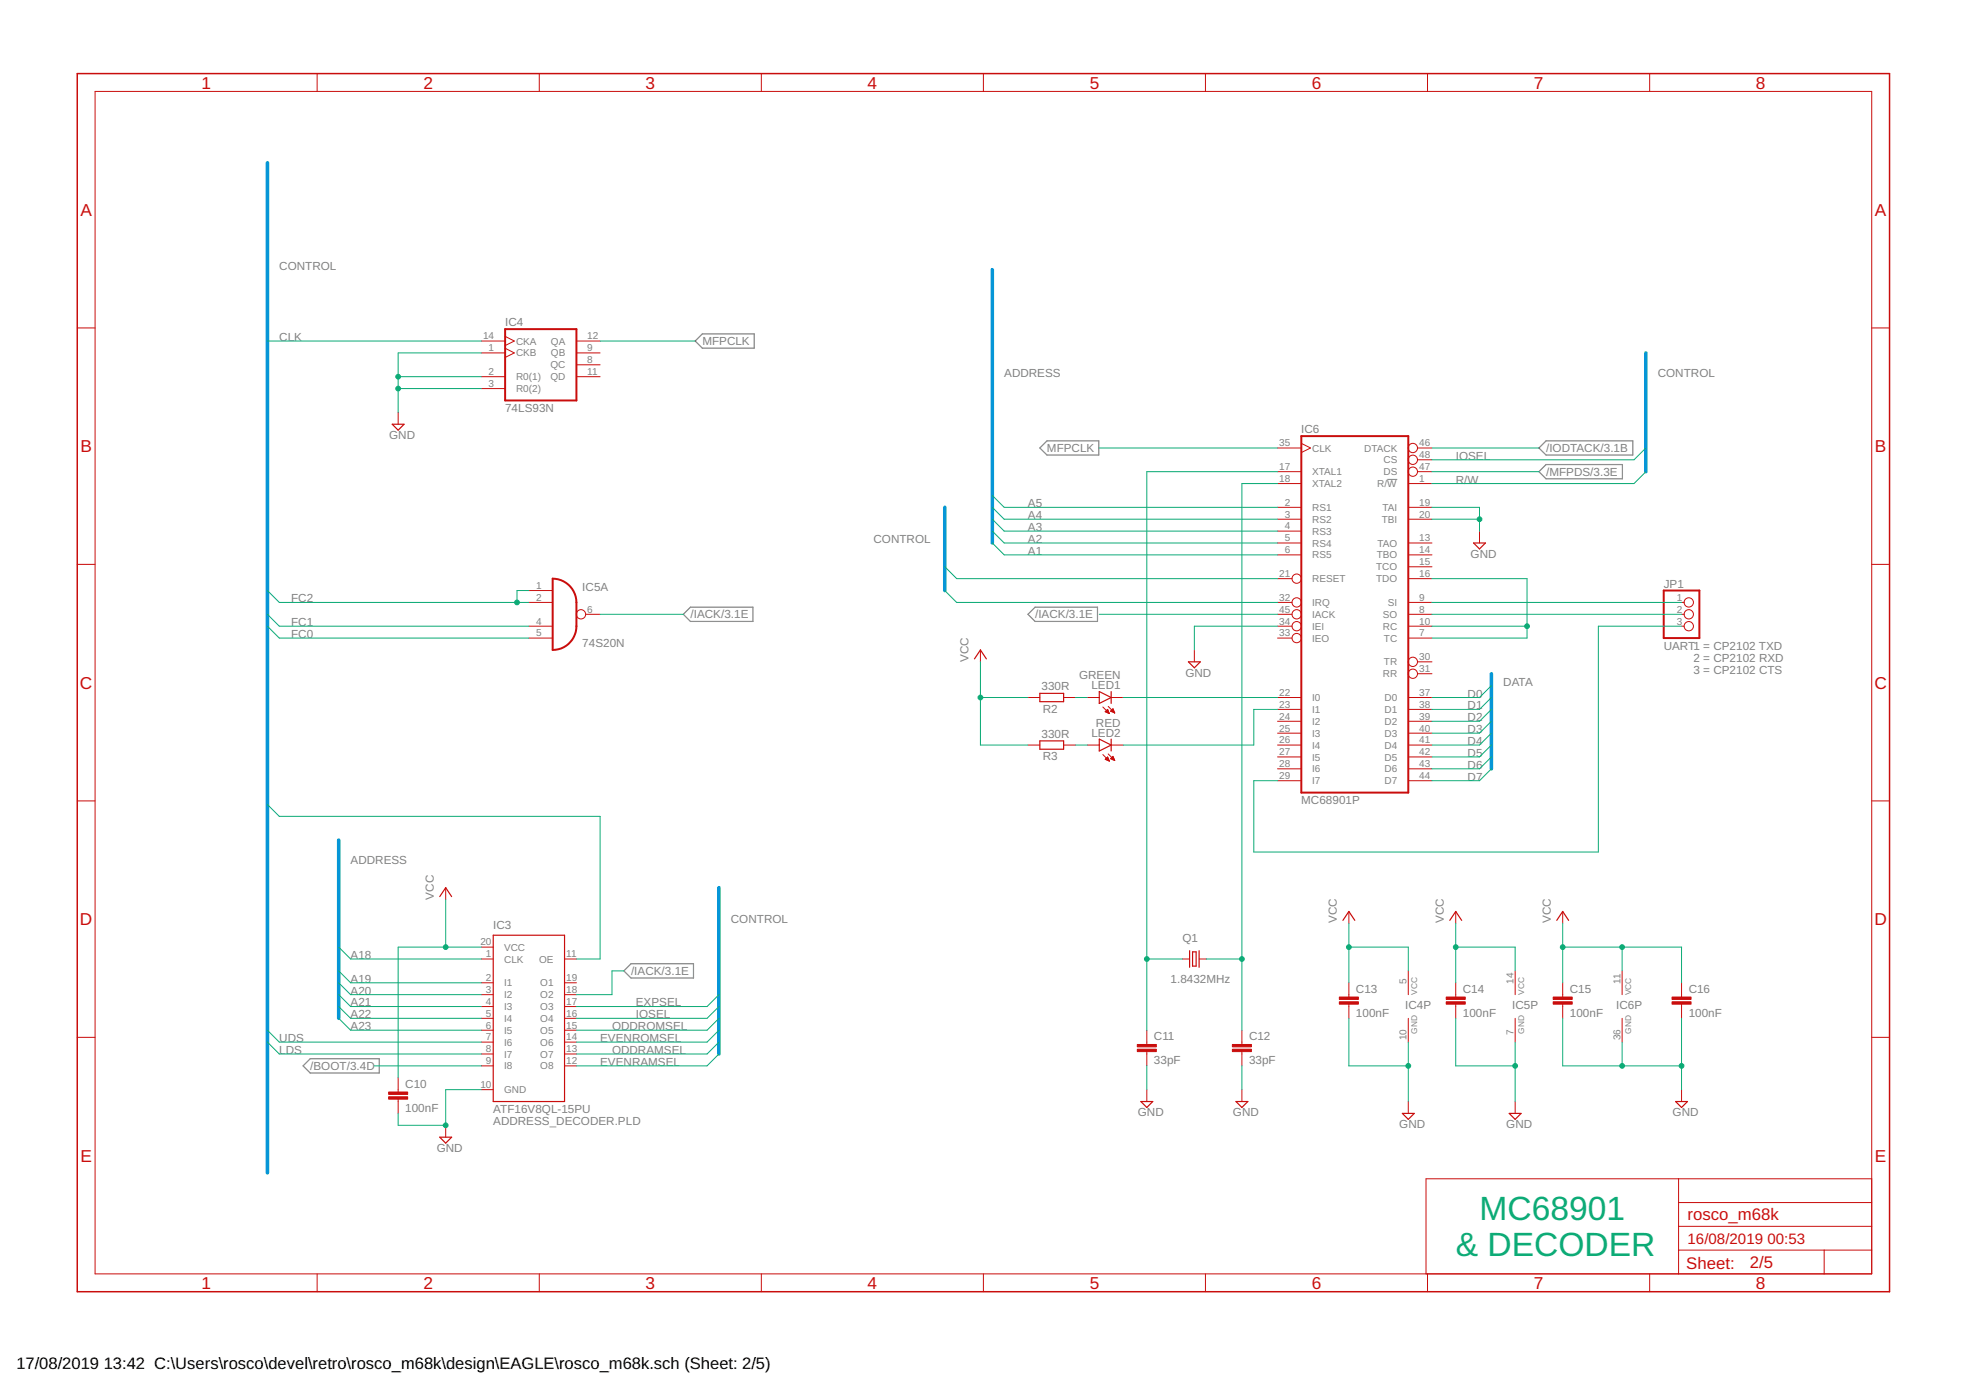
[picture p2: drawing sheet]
<svg xmlns="http://www.w3.org/2000/svg" width="420mm" height="297mm" viewBox="0 0 420 297" stroke-linecap="round" stroke-linejoin="round" font-family="sans-serif">
<path d="M296.5 102.4h2.1" fill="none" stroke="#808080" stroke-width=".21"/>
<path d="M150.1 71.4h11.1v3h-11.1l-1.5-1.5zM223.8 94.2h11v3h-11l-1.6-1.5zM330.4 94.2h18.6v3h-18.6l-1.5-1.5zM330.4 99.3h16.3v3h-16.3l-1.5-1.5zM146 131.3l1.6-1.5h13.3v3h-13.3zM221.2 129.8h13.3v3h-13.3l-1.5-1.5zM133.3 207.5l1.6-1.5h13.3v3h-13.3zM64.8 227.8l1.5-1.5h14.7v3h-14.7z" fill="none" stroke="#808080" stroke-width=".25"/>
<g fill="none" stroke="#c90d0c" stroke-width=".25">
<path d="M83.8 90.7h2.6l-1.3 1.2zM314.9 116h2.6l-1.3 1.3zM208.3 140.8l1.2-1.9 1.3 1.9M222.2 148.2h5.1v1.7h-5.1zM222.2 158.3h5.1v1.8h-5.1zM234.9 147.8l2.6 1.3-2.6 1.2zM234.9 157.9l2.6 1.3-2.6 1.3zM237.5 147.8v2.5M237.5 157.9v2.6M254 141.4h2.5l-1.3 1.3zM94 191.6l1.2-1.9 1.3 1.9M105.4 199.9h15.2v35.5h-15.2z"/>
<path d="M287 196.7l1.3-1.9 1.2 1.9M309.8 196.7l1.3-1.9 1.3 1.9M332.7 196.7l1.3-1.9 1.2 1.9M254.2 203.2v3.5M254.9 203.4h.7v3.1h-.7zM256.3 203.2v3.5M243.8 235.4h2.6l-1.3 1.3zM264.1 235.4h2.6l-1.3 1.3zM299.7 237.9h2.5l-1.2 1.3zM322.5 237.9h2.6l-1.3 1.3zM358.1 235.4h2.5l-1.2 1.3zM94 243h2.5l-1.3 1.3z"/>
</g>
<g fill="none" stroke="#c90d0c" stroke-width=".21">
<path d="M20.3 19.5h379.7v252.7h-379.7zM67.8 15.7v3.8M115.3 15.7v3.8M162.7 15.7v3.8M210.2 15.7v3.8M257.6 15.7v3.8M305.1 15.7v3.8M352.6 15.7v3.8M16.5 70.1h3.8M102.9 75.4h5M102.9 72.9h5M107.9 74.4l2 1-2 1"/>
<path d="M107.9 71.9l2 1-2 1M123.2 75.4h5M123.2 78h5M123.2 72.9h5M400 70.1h3.8M85.1 88.1v2.6M102.9 80.5h5M102.9 83h5M123.2 80.5h5M273 95.7h5.1M278.1 94.7l2 1-2 1M302.9 98.3h3.1"/>
<path d="M302.9 95.7h3.1M273 100.8h5.1M273 103.3h5.1M273 108.4h5.1M273 111h5.1M273 113.5h5.1M273 116h5.1M273 118.6h5.1M301 103.3h5M301 108.4h5M301 111h5M301 116h5"/>
<path d="M301 118.6h5M302.9 100.8h3.1M316.2 113.5v2.5M16.5 120.6h3.8M113 133.8h5.1M113 136.4h5.1M113 128.7h5.1M113 126.2h5.1M125.2 131.3h3M209.5 138.9v2.5M255.2 138.9v2.5M273 133.8h3.1"/>
<path d="M273 136.4h3.1M273 131.3h3.1M273 128.7h3.1M273 123.7h3.1M301 133.8h5M301 136.4h5M301 131.3h5M301 128.7h5M301 123.7h5M301 121.1h5M359.4 133.8h.5M359.4 131.3h.5"/>
<path d="M359.4 128.7h.5M400 120.6h3.8M219.7 149.1h2.5M219.7 159.2h2.5M227.3 149.1h2.5M227.3 159.2h2.5M232.4 149.1h2.5M232.4 159.2h2.5M235.7 151.1l1.4 1.4M236.2 152.1l.5-.5 .4 .9zM236.2 152.1h.7M236.3 152h.6"/>
<path d="M236.5 152.2h.5M236.5 151.8h.3M236.6 151.7h.2M236.7 151.6h.1M236.7 152.3h.3M236.8 151l1.4 1.4M237 152.5h.1M237.3 152h.8M237.3 152l.9 .4M237.5 149.1h2.5M237.5 159.2h2.5M237.5 151.8h.5"/>
<path d="M237.6 152.1h.5M237.6 151.7h.4M237.7 151.6h.2M237.8 151.5h.1M237.8 151.5l-.5 .5M237.8 151.5l.4 .9M237.9 152.2h.3M238.2 152.3h.1M273 149.1h5.1M273 151.6h5.1M273 154.1h5.1M273 156.7h5.1"/>
<path d="M273 159.2h5.1M301 149.1h5M301 151.6h5M301 154.1h5M301 156.7h5M301 159.2h5M302.9 141.4h3.1M302.9 144h3.1M16.5 171.2h3.8M235.7 161.2l1.4 1.4M236.2 162.3l.5-.5 .4 .8zM236.2 162.2h.7"/>
<path d="M236.3 162.1h.6M236.4 162.3h.6M236.5 162h.3M236.6 161.9h.1M236.7 162.5h.3M236.8 161.1l1.4 1.4M237 162.6h.1M237.3 162.1l.5-.5 .4 .9zM237.4 162.1h.7M237.5 162h.5M237.6 162.2h.5M237.6 161.9h.4"/>
<path d="M237.7 161.7h.2M237.8 162.3h.3M238.1 162.5h.1M273 161.8h5.1M273 164.3h5.1M273 166.8h5.1M301 161.8h5M301 164.3h5M301 166.8h5M400 171.2h3.8M95.2 189.7v2.5M288.3 194.8v2.5"/>
<path d="M311.1 194.8v2.5M334 194.8v2.5M102.9 204.9h2.5M102.9 210h2.5M102.9 212.6h2.5M102.9 215.1h2.5M102.9 217.6h2.5M102.9 202.4h2.5M120.6 204.9h2.6M120.6 210h2.6M120.6 212.6h2.6M120.6 215.1h2.6"/>
<path d="M120.6 217.6h2.6M252.7 204.9h1.5M256.3 204.9h1.5M288.3 210v3.1M288.3 214.6v3M301 207.5v5.1M301 217.6v5.1M311.1 210v3.1M311.1 214.6v3M323.8 207.5v5.1M323.8 217.6v5.1M334 210v3.1"/>
<path d="M334 214.6v3M346.7 207.5v5.1M346.7 217.6v5.1M359.4 210v3.1M359.4 214.6v3M16.5 221.7h3.8M85.1 230.3v3.1M85.1 234.9v3M102.9 220.2h2.5M102.9 222.7h2.5M102.9 225.2h2.5M102.9 227.8h2.5"/>
<path d="M102.9 232.9h2.5M120.6 220.2h2.6M120.6 222.7h2.6M120.6 225.2h2.6M120.6 227.8h2.6M245.1 220.2v3M245.1 224.7v3.1M245.1 232.9v2.5M265.4 220.2v3M265.4 224.7v3.1M265.4 232.9v2.5M301 235.4v2.5"/>
<path d="M323.8 235.4v2.5M359.4 232.9v2.5M400 221.7h3.8M95.2 240.5v2.5M358.7 251.9v20.3M358.7 257h41.3M400 251.9h-95.2v20.3M67.8 272.2v3.8M115.3 272.2v3.8M162.7 272.2v3.8M210.2 272.2v3.8M257.6 272.2v3.8"/>
<path d="M305.1 272.2v3.8M352.6 272.2v3.8M358.7 267.1h41.3M358.7 262.1h41.3M389.8 267.1v5.1"/>
<circle cx="301.9" cy="98.3" r=".99"/>
<circle cx="301.9" cy="95.7" r=".99"/>
<circle cx="301.9" cy="100.8" r=".99"/>
<circle cx="124.2" cy="131.3" r=".99"/>
<circle cx="277.1" cy="128.7" r=".99"/>
<circle cx="277.1" cy="123.7" r=".99"/>
<circle cx="277.1" cy="133.8" r=".99"/>
<circle cx="277.1" cy="131.3" r=".99"/>
<circle cx="277.1" cy="136.4" r=".99"/>
<circle cx="360.9" cy="128.7" r=".99"/>
<circle cx="360.9" cy="131.3" r=".99"/>
<circle cx="360.9" cy="133.8" r=".99"/>
<circle cx="301.9" cy="141.4" r=".99"/>
<circle cx="301.9" cy="144" r=".99"/>
</g>
<path d="M107.9 70.3h15.3v15.3h-15.3zM278.1 93.2h22.9v76.2h-22.9zM118.1 123.7a5.1 5.1 0 0 1 5.1 5v5.1a5.1 5.1 0 0 1-5.1 5.1zM355.6 126.2h7.6v10.2h-7.6z" fill="none" stroke="#c90d0c" stroke-width=".42"/>
<path d="M16.5 15.7h387.3v260.3h-387.3z" fill="none" stroke="#c90d0c" stroke-width=".32"/>
<g fill="#c90d0c" stroke="#c90d0c" stroke-width=".21">
<path d="M243.1 223.2h4v.5h-4z"/>
<path d="M243.1 224.2h4v.5h-4z"/>
<path d="M263.4 223.2h4v.5h-4z"/>
<path d="M263.4 224.2h4v.5h-4z"/>
<path d="M331.9 213.1h4.1v.5h-4.1z"/>
<path d="M331.9 214.1h4.1v.5h-4.1z"/>
<path d="M357.3 213.1h4.1v.5h-4.1z"/>
<path d="M357.3 214.1h4.1v.5h-4.1z"/>
<path d="M83.1 233.4h4v.5h-4z"/>
<path d="M83.1 234.4h4v.5h-4z"/>
<path d="M286.2 213.1h4.1v.5h-4.1z"/>
<path d="M286.2 214.1h4.1v.5h-4.1z"/>
<path d="M309.1 213.1h4v.5h-4z"/>
<path d="M309.1 214.1h4v.5h-4z"/>
</g>
<path d="M57.1 34.8v215.8M212.1 57.6v58.4M351.7 75.4v25.4M201.9 108.4v17.8M318.7 144v20.3M72.4 179.5v38.1M153.6 189.7v35.5" fill="none" stroke="#0696d7" stroke-width=".76"/>
<g fill="none" stroke="#0dab76" stroke-width=".21">
<path d="M57.1 72.9h45.8M102.9 75.4h-17.8v12.7M128.2 72.9h20.4M85.1 80.5h17.8M85.1 83h17.8M234.9 95.7h38.1M306 95.7h22.9M351.7 95.7l-2.5 2.6h-43.2M212.1 105.9l2.5 2.5h58.4M212.1 108.4l2.5 2.6h58.4M212.1 116l2.5 2.6h58.4M212.1 113.5l2.5 2.5h58.4"/>
<path d="M212.1 111l2.5 2.5h58.4M273 100.8h-27.9v119.4M273 103.3h-7.6v116.9M306 100.8h22.9M306 108.4h10.2v5.1M306 111h10.2M351.7 100.8l-2.5 2.5h-43.2M57.1 131.3l2.6 2.5h53.3M57.1 133.8l2.6 2.6h53.3M57.1 126.2l2.6 2.5h53.3M113 126.2h-2.5v2.5M128.2 131.3h17.8"/>
<path d="M201.9 126.2l2.5 2.5h68.6M201.9 121.1l2.5 2.6h68.6M234.9 131.3h38.1M273 133.8h-17.8v5.1M306 133.8h20.3M306 123.7h20.3v12.7h-20.3M306 128.7h53.4M306 131.3h53.4M359.4 133.8h-17.8v48.3h-73.7v-15.3h5.1M209.5 141.4v17.8h10.2M209.5 149.1h10.2M229.8 149.1h2.6"/>
<path d="M229.8 159.2h2.6M240 149.1h33M273 151.6h-5.1v7.6h-27.9M318.7 146.5l-2.5 2.6h-10.2M318.7 156.7l-2.5 2.5h-10.2M318.7 159.2l-2.5 2.6h-10.2M318.7 154.1l-2.5 2.6h-10.2M318.7 151.6l-2.5 2.5h-10.2M318.7 149.1l-2.5 2.5h-10.2M57.1 171.9l2.6 2.6h68.5v30.4h-5M318.7 164.3l-2.5 2.5h-10.2M318.7 161.8l-2.5 2.5h-10.2"/>
<path d="M95.2 192.2v10.2M288.3 197.3v12.7M311.1 197.3v12.7M334 197.3v12.7M72.4 202.4l2.5 2.5h28M72.4 210l2.5 2.6h28M72.4 215.1l2.5 2.5h28M72.4 207.5l2.5 2.5h28M72.4 212.6l2.5 2.5h28M72.4 217.6l2.5 2.6h28M102.9 202.4h-17.8v27.9M133.3 207.5h-2.5v5.1h-7.6"/>
<path d="M153.6 215.1l-2.5 2.5h-27.9M153.6 212.6l-2.5 2.5h-27.9M153.6 217.6l-2.5 2.6h-27.9M245.1 204.9h7.6M257.8 204.9h7.6M288.3 217.6v10.2h12.7M288.3 202.4h12.7v5.1M311.1 217.6v10.2h12.7M311.1 202.4h12.7v5.1M334 202.4h25.4v7.6M334 217.6v10.2h25.4M346.7 202.4v5.1"/>
<path d="M359.4 217.6v15.3M57.1 220.2l2.6 2.5h43.2M57.1 222.7l2.6 2.5h43.2M80 227.8h22.9M102.9 232.9h-7.7v7.6h-10.1v-2.6M153.6 225.2l-2.5 2.6h-27.9M153.6 220.2l-2.5 2.5h-27.9M153.6 222.7l-2.5 2.5h-27.9M245.1 227.8v5.1M265.4 227.8v5.1M301 222.7v12.7M323.8 222.7v12.7"/>
<path d="M346.7 222.7v5.1"/>
</g>
<g fill="#0dab76" stroke="#0dab76" stroke-width=".21">
<circle cx="245.1" cy="204.9" r=".51"/>
<circle cx="265.4" cy="204.9" r=".51"/>
<circle cx="85.1" cy="80.5" r=".51"/>
<circle cx="85.1" cy="83" r=".51"/>
<circle cx="95.2" cy="240.5" r=".51"/>
<circle cx="316.2" cy="111" r=".51"/>
<circle cx="346.7" cy="227.8" r=".51"/>
<circle cx="359.4" cy="227.8" r=".51"/>
<circle cx="301" cy="227.8" r=".51"/>
<circle cx="323.8" cy="227.8" r=".51"/>
<circle cx="110.5" cy="128.7" r=".51"/>
<circle cx="326.3" cy="133.8" r=".51"/>
<circle cx="95.2" cy="202.4" r=".51"/>
<circle cx="209.5" cy="149.1" r=".51"/>
<circle cx="346.7" cy="202.4" r=".51"/>
<circle cx="334" cy="202.4" r=".51"/>
<circle cx="288.3" cy="202.4" r=".51"/>
<circle cx="311.1" cy="202.4" r=".51"/>
</g>
<g font-size="7.2" fill="#0dab76">
<text x="316.2" y="260.8">MC68901</text>
<text x="311.1" y="268.4">&amp; DECODER</text>
</g>
<g font-size="3.7" fill="#c90d0c">
<text x="43" y="18.9">1</text>
<text x="90.5" y="18.9">2</text>
<text x="138" y="18.9">3</text>
<text x="185.4" y="18.9">4</text>
<text x="232.9" y="18.9">5</text>
<text x="280.3" y="18.9">6</text>
<text x="327.8" y="18.9">7</text>
<text x="375.3" y="18.9">8</text>
<text x="17.2" y="46.1">A</text>
<text x="400.7" y="46.1">A</text>
<text x="17.2" y="96.6">B</text>
<text x="400.7" y="96.6">B</text>
<text x="17.1" y="147.2">C</text>
<text x="400.6" y="147.2">C</text>
<text x="17.1" y="197.7">D</text>
<text x="400.6" y="197.7">D</text>
<text x="17.2" y="248.2">E</text>
<text x="400.7" y="248.2">E</text>
<text x="43" y="275.4">1</text>
<text x="90.5" y="275.4">2</text>
<text x="138" y="275.4">3</text>
<text x="185.4" y="275.4">4</text>
<text x="232.9" y="275.4">5</text>
<text x="280.3" y="275.4">6</text>
<text x="327.8" y="275.4">7</text>
<text x="375.3" y="275.4">8</text>
</g>
<g font-size="3.6" fill="#c90d0c">
<text x="360.6" y="260.8">rosco_m68k</text>
<text x="360.4" y="271.1">Sheet:</text>
<text x="374" y="271">2/5</text>
</g>
<g font-size="3.5">
<text x="3.5" y="292.5">17/08/2019</text>
<text x="22.2" y="292.5">13:42 C:\Users\rosco\devel\retro\rosco_m68k\design\EAGLE\rosco_m68k.sch (Sheet: 2/5)</text>
</g>
<g font-size="3.2" fill="#c90d0c">
<text x="360.6" y="265.9">16/08/2019</text>
<text x="377.7" y="265.9">00:53</text>
</g>
<g font-size="2.5" fill="#808080">
<text x="59.7" y="57.6">CONTROL</text>
<text x="107.9" y="69.7">IC4</text>
<text x="59.7" y="72.9">CLK</text>
<text x="150.1" y="73.8">MFPCLK</text>
<text x="214.6" y="80.5">ADDRESS</text>
<text x="354.3" y="80.5">CONTROL</text>
<text x="107.9" y="88.1">74LS93N</text>
<text x="83.2" y="93.8">GND</text>
<text x="278.1" y="92.6">IC6</text>
<text x="223.8" y="96.6">MFPCLK</text>
<text x="311.1" y="98.3">IOSEL</text>
<text x="330.4" y="101.7">/MFPDS/3.3E</text>
<text x="330.4" y="96.6">/IODTACK/3.1B</text>
<text x="311.1" y="103.3">R/W</text>
<text x="219.7" y="113.5">A3</text>
<text x="219.7" y="111">A4</text>
<text x="219.7" y="108.4">A5</text>
<text x="186.7" y="116">CONTROL</text>
<text x="219.7" y="118.6">A1</text>
<text x="219.7" y="116">A2</text>
<text x="314.3" y="119.2">GND</text>
<text x="355.6" y="125.6">JP1</text>
<text x="62.2" y="128.7">FC2</text>
<text x="124.4" y="126.2">IC5A</text>
<text x="62.2" y="136.4">FC0</text>
<text x="62.2" y="133.8">FC1</text>
<text x="147.6" y="132.2">/IACK/3.1E</text>
<text x="221.2" y="132.2">/IACK/3.1E</text>
<text x="124.4" y="138.3">74S20N</text>
<text x="207" y="141.4" transform="rotate(-90 207 141.4)">VCC</text>
<text x="355.6" y="138.9">UART1 = CP2102 TXD</text>
<text x="361.9" y="141.4">2 = CP2102 RXD</text>
<text x="361.9" y="144">3 = CP2102 CTS</text>
<text x="222.6" y="147.5">330R</text>
<text x="230.6" y="145.1">GREEN</text>
<text x="233.2" y="147.3">LED1</text>
<text x="253.3" y="144.6">GND</text>
<text x="313.7" y="149.1">D0</text>
<text x="321.3" y="146.5">DATA</text>
<text x="222.8" y="152.3">R2</text>
<text x="234.2" y="155.3">RED</text>
<text x="313.7" y="154.1">D2</text>
<text x="313.7" y="151.6">D1</text>
<text x="222.6" y="157.7">330R</text>
<text x="233.2" y="157.4">LED2</text>
<text x="313.7" y="161.8">D5</text>
<text x="313.7" y="159.2">D4</text>
<text x="313.7" y="156.7">D3</text>
<text x="222.8" y="162.5">R3</text>
<text x="313.7" y="166.8">D7</text>
<text x="313.7" y="164.3">D6</text>
<text x="278.1" y="171.9">MC68901P</text>
<text x="74.9" y="184.6">ADDRESS</text>
<text x="92.7" y="192.2" transform="rotate(-90 92.7 192.2)">VCC</text>
<text x="156.2" y="197.3">CONTROL</text>
<text x="285.7" y="197.3" transform="rotate(-90 285.7 197.3)">VCC</text>
<text x="308.6" y="197.3" transform="rotate(-90 308.6 197.3)">VCC</text>
<text x="331.4" y="197.3" transform="rotate(-90 331.4 197.3)">VCC</text>
<text x="105.4" y="198.6">IC3</text>
<text x="252.7" y="201.4">Q1</text>
<text x="74.9" y="204.9">A18</text>
<text x="134.9" y="208.4">/IACK/3.1E</text>
<text x="74.9" y="210">A19</text>
<text x="74.9" y="212.5">A20</text>
<text x="74.9" y="215.1">A21</text>
<text x="135.9" y="215.1">EXPSEL</text>
<text x="250.2" y="210">1.8432MHz</text>
<text x="289.8" y="212.2">C13</text>
<text x="300.3" y="215.7">IC4P</text>
<text x="312.6" y="212.2">C14</text>
<text x="323.2" y="215.7">IC5P</text>
<text x="335.5" y="212.2">C15</text>
<text x="345.4" y="215.7">IC6P</text>
<text x="360.9" y="212.2">C16</text>
<text x="74.9" y="217.6">A22</text>
<text x="74.9" y="220.2">A23</text>
<text x="130.8" y="220.2">ODDROMSEL</text>
<text x="135.9" y="217.6">IOSEL</text>
<text x="289.8" y="217.2">100nF</text>
<text x="312.6" y="217.2">100nF</text>
<text x="335.5" y="217.2">100nF</text>
<text x="360.9" y="217.2">100nF</text>
<text x="59.7" y="222.7">UDS</text>
<text x="59.7" y="225.2">LDS</text>
<text x="128.3" y="227.8">EVENRAMSEL</text>
<text x="128.3" y="222.7">EVENROMSEL</text>
<text x="130.8" y="225.2">ODDRAMSEL</text>
<text x="246.6" y="227.4">33pF</text>
<text x="246.6" y="222.3">C11</text>
<text x="266.9" y="227.4">33pF</text>
<text x="266.9" y="222.3">C12</text>
<text x="66.3" y="228.7">/BOOT/3.4D</text>
<text x="86.6" y="232.5">C10</text>
<text x="86.6" y="237.6">100nF</text>
<text x="105.4" y="237.9">ATF16V8QL-15PU</text>
<text x="243.2" y="238.6">GND</text>
<text x="263.5" y="238.6">GND</text>
<text x="357.5" y="238.6">GND</text>
<text x="105.4" y="240.5">ADDRESS_DECODER.PLD</text>
<text x="299.1" y="241.1">GND</text>
<text x="321.9" y="241.1">GND</text>
<text x="93.3" y="246.2">GND</text>
</g>
<g font-size="2.1" fill="#808080">
<text x="103.2" y="72.5">14</text>
<text x="104.4" y="75.1">1</text>
<text x="110.3" y="76.2">CKB</text>
<text x="110.3" y="73.6">CKA</text>
<text x="117.8" y="76.2">QB</text>
<text x="117.8" y="73.6">QA</text>
<text x="125.5" y="77.6">8</text>
<text x="125.5" y="75.1">9</text>
<text x="125.5" y="72.5">12</text>
<text x="104.4" y="80.1">2</text>
<text x="104.4" y="82.7">3</text>
<text x="110.3" y="81.3">R0(1)</text>
<text x="110.3" y="83.8">R0(2)</text>
<text x="117.6" y="78.7">QC</text>
<text x="117.6" y="81.3">QD</text>
<text x="125.5" y="80.1">11</text>
<text x="273.4" y="95.4">35</text>
<text x="303.3" y="95.4">46</text>
<text x="273.4" y="100.4">17</text>
<text x="280.4" y="96.5">CLK</text>
<text x="280.4" y="101.6">XTAL1</text>
<text x="291.5" y="96.5">DTACK</text>
<text x="295.7" y="101.6">DS</text>
<text x="295.7" y="99">CS</text>
<text x="303.3" y="100.4">47</text>
<text x="303.3" y="97.9">48</text>
<text x="273.4" y="103">18</text>
<text x="280.4" y="104.1">XTAL2</text>
<text x="294.3" y="104.1">R/W</text>
<text x="303.3" y="103">1</text>
<text x="274.6" y="108.1">2</text>
<text x="274.6" y="110.6">3</text>
<text x="274.6" y="113.1">4</text>
<text x="280.4" y="109.2">RS1</text>
<text x="280.4" y="111.7">RS2</text>
<text x="295.3" y="111.7">TBI</text>
<text x="295.4" y="109.2">TAI</text>
<text x="303.3" y="108.1">19</text>
<text x="303.3" y="110.6">20</text>
<text x="274.6" y="115.7">5</text>
<text x="274.6" y="118.2">6</text>
<text x="280.4" y="114.3">RS3</text>
<text x="280.4" y="116.8">RS4</text>
<text x="280.4" y="119.3">RS5</text>
<text x="294.2" y="119.3">TBO</text>
<text x="294.4" y="116.8">TAO</text>
<text x="303.3" y="115.7">13</text>
<text x="303.3" y="118.2">14</text>
<text x="114.6" y="125.8">1</text>
<text x="273.4" y="123.3">21</text>
<text x="280.4" y="124.4">RESET</text>
<text x="294.1" y="121.9">TCO</text>
<text x="294.1" y="124.4">TDO</text>
<text x="303.3" y="120.8">15</text>
<text x="303.3" y="123.3">16</text>
<text x="114.6" y="128.4">2</text>
<text x="125.5" y="130.9">6</text>
<text x="273.4" y="130.9">45</text>
<text x="273.4" y="128.4">32</text>
<text x="280.4" y="129.5">IRQ</text>
<text x="296.6" y="129.5">SI</text>
<text x="303.3" y="128.4">9</text>
<text x="303.3" y="130.9">8</text>
<text x="358.4" y="128.4">1</text>
<text x="358.4" y="130.9">2</text>
<text x="114.6" y="133.5">4</text>
<text x="114.6" y="136">5</text>
<text x="273.4" y="133.5">34</text>
<text x="273.4" y="136">33</text>
<text x="280.4" y="134.6">IEI</text>
<text x="280.4" y="132">IACK</text>
<text x="280.4" y="137.1">IEO</text>
<text x="295.5" y="134.6">RC</text>
<text x="295.5" y="132">SO</text>
<text x="295.8" y="137.1">TC</text>
<text x="303.3" y="136">7</text>
<text x="303.3" y="133.5">10</text>
<text x="358.4" y="133.5">3</text>
<text x="295.8" y="142.2">TR</text>
<text x="303.3" y="141.1">30</text>
<text x="303.3" y="143.6">31</text>
<text x="273.4" y="148.7">22</text>
<text x="280.4" y="149.8">I0</text>
<text x="295.5" y="144.7">RR</text>
<text x="295.9" y="149.8">D0</text>
<text x="303.3" y="148.7">37</text>
<text x="273.4" y="151.2">23</text>
<text x="273.4" y="153.8">24</text>
<text x="280.4" y="152.4">I1</text>
<text x="280.4" y="154.9">I2</text>
<text x="295.9" y="152.4">D1</text>
<text x="295.9" y="154.9">D2</text>
<text x="303.3" y="151.2">38</text>
<text x="303.3" y="153.8">39</text>
<text x="273.4" y="156.3">25</text>
<text x="273.4" y="158.9">26</text>
<text x="273.4" y="161.4">27</text>
<text x="280.4" y="157.4">I3</text>
<text x="280.4" y="160">I4</text>
<text x="295.9" y="157.4">D3</text>
<text x="295.9" y="160">D4</text>
<text x="303.3" y="156.3">40</text>
<text x="303.3" y="158.9">41</text>
<text x="303.3" y="161.4">42</text>
<text x="273.4" y="163.9">28</text>
<text x="273.4" y="166.5">29</text>
<text x="280.4" y="162.5">I5</text>
<text x="280.4" y="165.1">I6</text>
<text x="280.4" y="167.6">I7</text>
<text x="295.9" y="162.5">D5</text>
<text x="295.9" y="165.1">D6</text>
<text x="295.9" y="167.6">D7</text>
<text x="303.3" y="163.9">43</text>
<text x="303.3" y="166.5">44</text>
<text x="102.7" y="202">20</text>
<text x="107.7" y="203.1">VCC</text>
<text x="103.9" y="204.6">1</text>
<text x="103.9" y="209.7">2</text>
<text x="107.7" y="205.7">CLK</text>
<text x="115.2" y="205.7">OE</text>
<text x="121" y="209.7">19</text>
<text x="121" y="204.6">11</text>
<text x="103.9" y="212.2">3</text>
<text x="103.9" y="214.7">4</text>
<text x="107.7" y="210.8">I1</text>
<text x="107.7" y="213.3">I2</text>
<text x="107.7" y="215.8">I3</text>
<text x="115.4" y="210.8">O1</text>
<text x="115.4" y="213.3">O2</text>
<text x="115.4" y="215.8">O3</text>
<text x="121" y="212.2">18</text>
<text x="121" y="214.7">17</text>
<text x="300.6" y="210.2" transform="rotate(-90 300.6 210.2)">5</text>
<text x="323.5" y="210.2" transform="rotate(-90 323.5 210.2)">14</text>
<text x="346.3" y="210.2" transform="rotate(-90 346.3 210.2)">11</text>
<text x="103.9" y="217.3">5</text>
<text x="103.9" y="219.8">6</text>
<text x="107.7" y="218.4">I4</text>
<text x="107.7" y="220.9">I5</text>
<text x="115.4" y="218.4">O4</text>
<text x="115.4" y="220.9">O5</text>
<text x="121" y="217.3">16</text>
<text x="121" y="219.8">15</text>
<text x="323.5" y="221.1" transform="rotate(-90 323.5 221.1)">7</text>
<text x="103.9" y="222.3">7</text>
<text x="103.9" y="224.9">8</text>
<text x="103.9" y="227.4">9</text>
<text x="107.7" y="223.5">I6</text>
<text x="107.7" y="226">I7</text>
<text x="115.4" y="223.5">O6</text>
<text x="115.4" y="226">O7</text>
<text x="121" y="222.3">14</text>
<text x="121" y="224.9">13</text>
<text x="121" y="227.4">12</text>
<text x="300.6" y="222.3" transform="rotate(-90 300.6 222.3)">10</text>
<text x="346.3" y="222.3" transform="rotate(-90 346.3 222.3)">36</text>
<text x="102.7" y="232.5">10</text>
<text x="107.7" y="228.5">I8</text>
<text x="107.7" y="233.6">GND</text>
<text x="115.4" y="228.5">O8</text>
</g>
<g font-size="1.8" fill="#808080">
<text x="302.9" y="212.5" transform="rotate(-90 302.9 212.5)">VCC</text>
<text x="325.7" y="212.5" transform="rotate(-90 325.7 212.5)">VCC</text>
<text x="348.6" y="212.7" transform="rotate(-90 348.6 212.7)">VCC</text>
<text x="302.9" y="220.9" transform="rotate(-90 302.9 220.9)">GND</text>
<text x="325.7" y="220.9" transform="rotate(-90 325.7 220.9)">GND</text>
<text x="348.6" y="220.9" transform="rotate(-90 348.6 220.9)">GND</text>
</g>
</svg>
